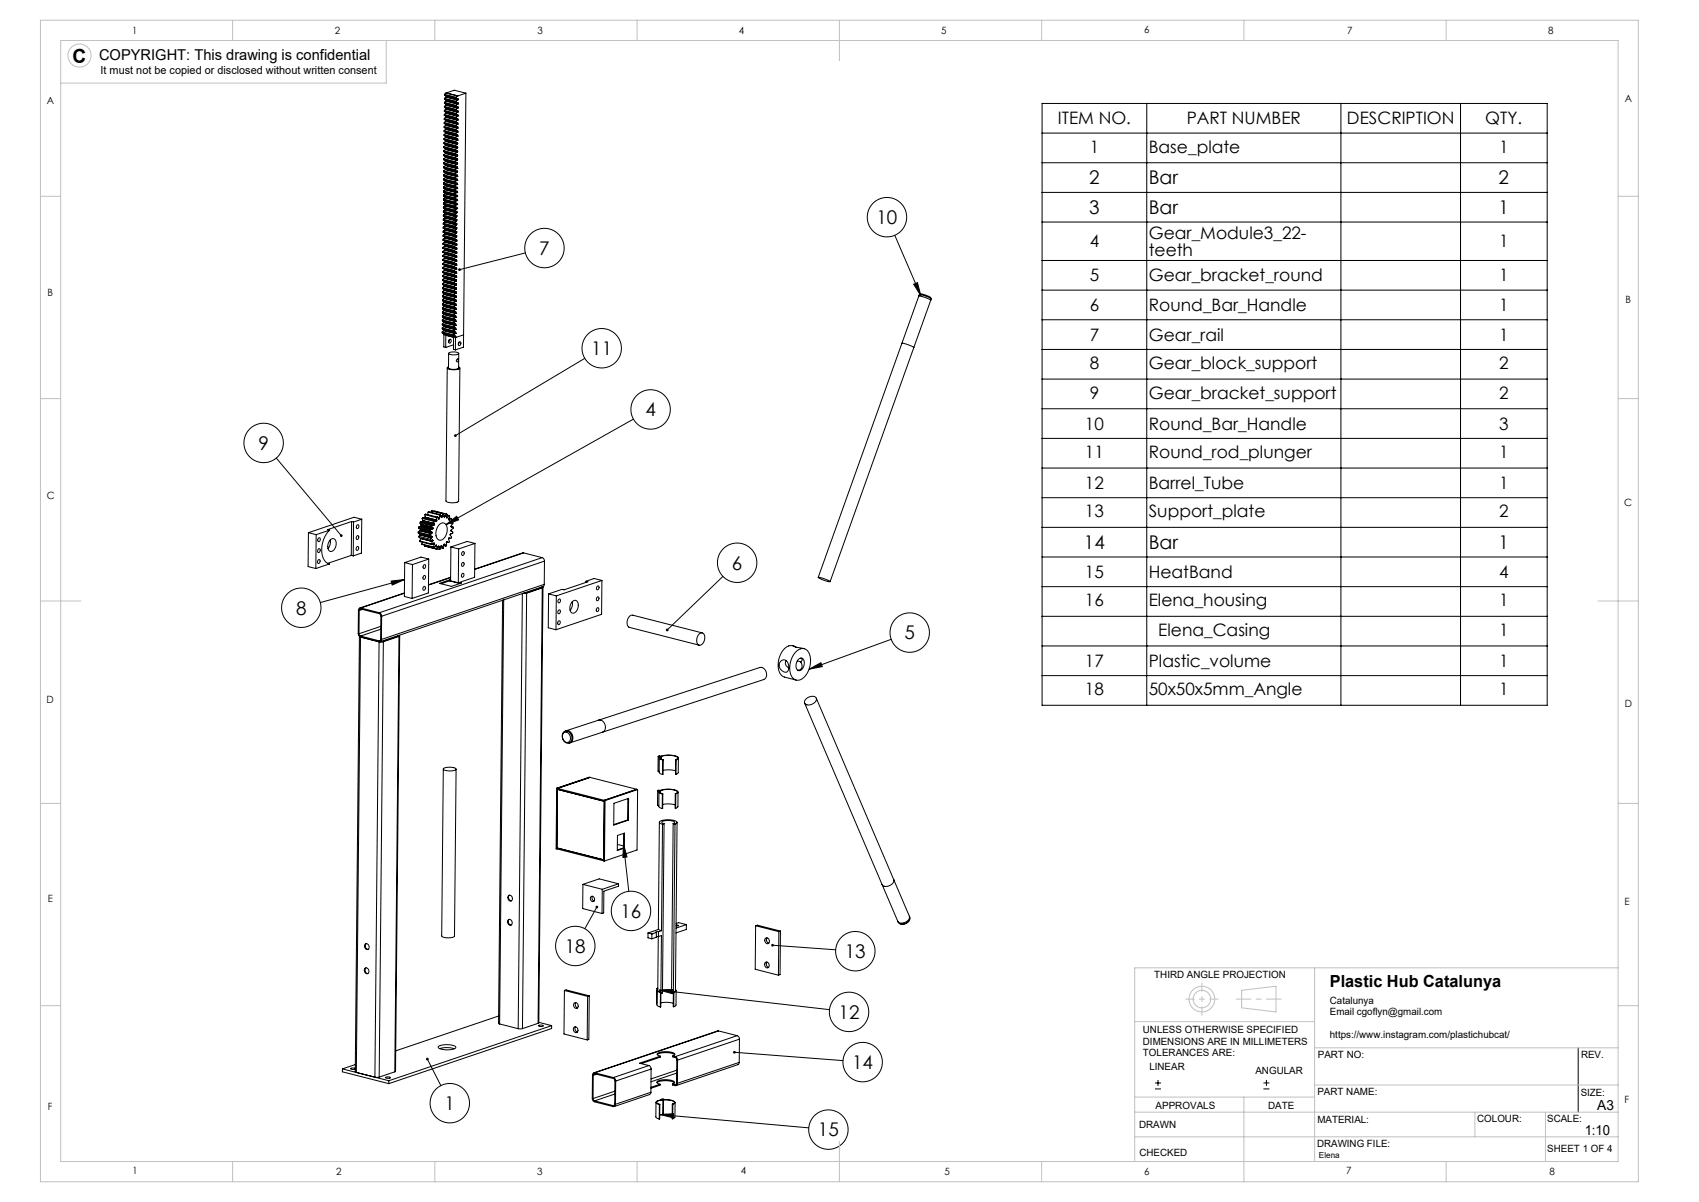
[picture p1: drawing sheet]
<svg xmlns="http://www.w3.org/2000/svg" width="420mm" height="297mm" viewBox="0 0 420 297" stroke-linecap="round" stroke-linejoin="round" font-family="sans-serif">
<g fill="none" stroke="#000" stroke-width=".25">
<path d="M109.7 39.5l3 .8M109.7 39.5l2.9 .7M109.7 39.2v.3M109.7 39.2l2.9 .8M109.7 38.5l3.1 .8M109.7 38.5h.2M109.7 38.2v.3M109.7 38.2l2.9 .8M109.7 37.5l3.1 .8M109.7 37.5h.2M109.8 37.2l-.1 .3M109.8 37.2l2.8 .8"/>
<path d="M109.8 36.5l3 .8M109.8 36.5h.1M109.8 36.2v.3M109.8 36.2l2.8 .8M109.8 35.5l3 .8M109.8 35.5h.1M109.8 35.2v.3M109.8 35.2l2.8 .8M109.8 34.5l3 .8M109.8 34.5l2.8 .7M109.8 34.3v.2M109.8 34.3l2.8 .7"/>
<path d="M109.8 33.5l3 .8M109.8 33.5l.1 .1M109.8 33.3v.2M109.8 33.3l2.9 .7M109.8 32.5l3 .8M109.8 32.5l.1 .1M109.8 32.3v.2M109.8 32.3l2.9 .7M109.8 31.5l3 .8M109.8 31.5l2.9 .7M109.8 31.3v.2M109.8 31.3l2.9 .7"/>
<path d="M109.8 30.5l3 .8M109.8 30.5l.2 .1M109.8 30.3v.2M109.8 30.3l2.9 .7M109.8 29.5l3 .8M109.8 29.5l.2 .1M109.8 29.3v.2M109.8 29.3l2.9 .7M109.8 28.5l2.9 .8M109.8 28.5l.2 .1M109.8 28.3v.2M109.8 28.3l2.9 .7"/>
<path d="M109.8 27.5l3.1 .8M109.8 27.5l.2 .1M109.8 27.3v.2M109.8 27.3l2.9 .7M109.9 26.5l3 .8M109.9 26.5l.1 .1M109.9 26.3v.2M109.9 26.3l2.8 .7M109.9 25.5l3 .8M109.9 25.5l2.8 .8M109.9 25.3v.2M109.9 25.3l2.8 .7"/>
<path d="M109.9 24.6l3 .7M109.9 24.6h.1M109.9 24.3v.3M109.9 24.3l2.8 .7M109.9 23.6l3 .7M109.9 23.6h.1M109.9 23.3v.3M109.9 23.3l2.9 .7M110 28.6l2.8 .7M110.1 39.9l-.4 .3M110.1 39.9l2.9 .7M110.1 39.9h.1"/>
<path d="M110.1 38.9l-.4 .3M110.1 38.9l2.9 .7M110.2 38.9h-.1M110.2 37.9l-.5 .3M110.2 37.9l2.8 .7M110.2 36.9l-.4 .3M110.2 36.9l2.8 .7M110.2 36.9h.1M110.2 35.9l-.4 .3M110.2 35.9l2.8 .7M110.2 35.9h.1M110.2 34.9l-.4 .3"/>
<path d="M110.2 34.9l2.9 .7M110.2 34.9h.1M110.2 33.9l-.4 .4M110.2 33.9l2.9 .7M110.2 33.9h.1M110.2 32.9l-.4 .4M110.2 32.9l2.9 .8M110.2 32.9h.1M110.2 31.9l-.4 .4M110.2 31.9l2.9 .8M110.2 31.9h.1M110.2 30.9l-.4 .4"/>
<path d="M110.2 30.9l2.9 .8M110.2 29.9l-.4 .4M110.2 29.9l2.9 .8M110.2 29.9h.1M110.2 28.9l-.4 .4M110.2 28.9l2.9 .8M110.2 28.9h.1M110.2 27.9l-.4 .4M110.2 27.9l2.9 .8M110.3 27.9h-.1M110.3 27l-.5 .3M110.3 27l2.8 .7"/>
<path d="M110.3 39.6l-.2 .3M110.3 27h.1M110.3 26l-.4 .3M110.3 26l2.8 .7M110.3 38.6l-.1 .3M110.3 26h.1M110.3 25l-.4 .3M110.3 25l2.9 .7M110.3 37.6l-.1 .3M110.3 24l-.4 .3M110.3 24l2.9 .7M110.3 36.6l-.1 .3"/>
<path d="M110.3 24h.1M110.3 23l-.4 .3M110.3 23l2.9 .7M110.3 35.7l-.1 .2M110.3 23h.1M110.3 23l2-.7 2.9 .7M110.3 34.7l-.1 .2M110.3 33.7l-.1 .2M110.3 32.7l-.1 .2M110.3 31.7l-.1 .2M110.3 30.7l-.1 .2M110.4 29.7l-.2 .2"/>
<path d="M110.4 28.7l-.2 .2M110.4 27.7l-.1 .2M110.4 26.7l-.1 .3M110.4 25.7l-.1 .3M110.4 24.7l-.1 .3M110.4 23.7l-.1 .3M112.6 40v.2M112.6 39v.2l.4 .1M112.6 38v.2l.4 .1M112.6 37v.2l.4 .1M112.6 36v.2l.4 .1M112.6 35.2l.5 .1"/>
<path d="M112.6 35v.2M112.7 34v.2l.5 .1-.1 .3M112.7 33v.2l.4 .1M112.7 32.2l.4 .1M112.7 32v.2M112.7 31v.3h.4M112.7 30v.3h.4M112.7 29.3h.4M112.7 29v.3M112.7 28v.3h.5l-.1 .4M112.7 27v.3h.4M112.7 26.3h.4"/>
<path d="M112.7 26v.3M112.7 25v.3h.4M112.8 24v.3h.4M113 39.6l-.4 .4M113 39.6h.1M113 38.6l-.4 .4M113 39.3v.3M113 39.3h.1M113 38.6h.1M113 37.6l-.4 .4M113 38.3v.3M113 38.3h.1"/>
<path d="M113 37.6h.1M113 36.6l-.4 .4M113 37.3v.3M113 37.3h.1M113 36.6h.1M113.1 35.6l-.5 .4M113.1 36.3l-.1 .3M113.1 36.3h-.1M113.1 35.6h.1M113.1 35.3v.3M113.1 35.3h.1M113.1 34.6l-.5 .4"/>
<path d="M113.1 34.6h.1M113.1 33.7l-.4 .3M113.1 33.7h.1M113.1 32.7l-.4 .3M113.1 33.3v.4M113.1 33.3h.1M113.1 32.7h.1M113.1 31.7l-.4 .3M113.1 32.3v.4M113.1 32.3h.1M113.1 31.7h.1M113.1 30.7l-.4 .3"/>
<path d="M113.1 31.3v.4M113.1 31.3h.1M113.1 30.7h.1M113.1 29.7l-.4 .3M113.1 30.3v.4M113.1 30.3h.1M113.1 29.7h.1M113.1 28.7l-.4 .3M113.1 29.3v.4M113.1 29.3h.1M113.1 28.7h.1M113.1 27.7l-.4 .3"/>
<path d="M113.1 27.7h.1M113.1 26.7l-.4 .3M113.1 27.3v.4M113.1 27.3h.1M113.1 26.7h.1M113.1 25.7l-.4 .3M113.1 26.3v.4M113.1 26.3h.1M113.2 25.7h.1M113.2 24.7l-.5 .3M113.2 25.3v.4M113.2 25.3h-.1"/>
<path d="M113.2 24.7h.1M113.2 23.7l-.4 .3M113.2 24.3v.4M113.2 24.3h.1M113.2 23.7h.1M115.2 23l-2 .7M115.2 23l-.6 62.8-2 .7M257.6 25.6h124.9v148.7h-124.9zM257.6 32.9h124.9M283.5 25.6v148.7M331.5 25.6v148.7M361 25.6v148.7"/>
<path d="M109.5 59.4l3.1 .8M109.5 59.4l2.9 .7M109.5 59.1v.3M109.5 59.1l2.9 .8M109.5 58.4l3.1 .8M109.5 58.4h.2M109.6 58.1l-.1 .3M109.6 58.1l2.8 .8M109.6 57.4l3 .8M109.6 57.4h.1M109.6 57.1v.3M109.6 57.1l2.8 .8"/>
<path d="M109.6 56.4l3 .8M109.6 56.4l2.8 .7M109.6 56.1v.3M109.6 56.1l2.8 .8M109.6 55.4l3 .8M109.6 55.4h.1M109.6 55.1v.3M109.6 55.1l2.8 .8M109.6 54.4l3 .8M109.6 54.4l.1 .1M109.6 54.2v.2M109.6 54.2l2.9 .7"/>
<path d="M109.6 53.4l3 .8M109.6 53.4l.1 .1M109.6 53.2v.2M109.6 53.2l2.9 .7M109.6 52.4l3 .8M109.6 52.4l.2 .1M109.6 52.2v.2M109.6 52.2l2.9 .7M109.6 51.4l3 .8M109.6 51.4l2.9 .8M109.6 51.2v.2M109.6 51.2l2.9 .7"/>
<path d="M109.6 50.4l3 .8M109.6 50.4l.2 .1M109.6 50.2v.2M109.6 50.2l2.9 .7M109.6 49.4l3 .8M109.6 49.4l.2 .1M109.6 49.2v.2M109.6 49.2l2.9 .7M109.6 48.4l2.9 .8M109.6 48.4l.2 .1M109.6 48.2v.2M109.6 48.2l2.9 .7"/>
<path d="M109.7 47.4l3 .8M109.7 47.4l.1 .1M109.7 47.2v.2M109.7 47.2l2.8 .7M109.7 46.4l3 .8M109.7 46.4l.1 .1M109.7 46.2v.2M109.7 46.2l2.8 .7M109.7 45.5l3 .7M109.7 45.5l2.8 .7M109.7 45.2v.3M109.7 45.2l2.8 .7"/>
<path d="M109.7 44.5l3 .7M109.7 44.5h.1M109.7 44.2v.3M109.7 44.2l2.9 .7M109.7 43.5l3 .7M109.7 43.5h.1M109.7 43.2v.3M109.7 43.2l2.9 .7M109.7 42.5l3 .8M109.7 42.5l2.9 .7M109.7 42.2v.3M109.7 42.2l2.9 .7"/>
<path d="M109.7 41.5l3 .8M109.7 41.5h.2M109.7 41.2v.3M109.7 41.2l2.9 .7M109.7 40.5l3 .8M109.7 40.5h.2M109.7 40.2v.3M109.7 40.2l2.9 .8M109.8 48.5l2.9 .7M109.9 59.8l-.4 .3M109.9 59.8l2.9 .7M110 58.8l-.5 .3"/>
<path d="M110 58.8l2.8 .7M110 58.8h.1M110 57.8l-.4 .3M110 57.8l2.8 .7M110 57.8h.1M110 56.8l-.4 .3M110 56.8l2.8 .7M110 55.8l-.4 .3M110 55.8l2.9 .7M110 55.8h.1M110 54.8l-.4 .3M110 54.8l2.9 .7"/>
<path d="M110 54.8h.1M110 53.8l-.4 .4M110 53.8l2.9 .8M110 53.8h.1M110 52.8l-.4 .4M110 52.8l2.9 .8M110 52.8h.1M110 51.8l-.4 .4M110 51.8l2.9 .8M110 51.8h.1M110 50.8l-.4 .4M110 50.8l2.9 .8"/>
<path d="M110 49.8l-.4 .4M110 49.8l2.9 .8M110 49.8h.1M110 48.8l-.4 .4M110 48.8l2.9 .8M110.1 48.8h-.1M110.1 47.9l-.5 .3M110.1 47.9l2.8 .7M110.1 47.8v.1M110.1 46.9l-.4 .3M110.1 46.9l2.8 .7M110.1 59.5l-.2 .3"/>
<path d="M110.1 46.9h.1M110.1 45.9l-.4 .3M110.1 45.9l2.9 .7M110.1 58.5l-.1 .3M110.1 45.9h.1M110.1 44.9l-.4 .3M110.1 44.9l2.9 .7M110.1 57.5l-.1 .3M110.1 44.9h.1M110.1 43.9l-.4 .3M110.1 43.9l2.9 .7M110.1 56.6l-.1 .2"/>
<path d="M110.1 42.9l-.4 .3M110.1 42.9l2.9 .7M110.1 55.6l-.1 .2M110.1 42.9h.1M110.1 41.9l-.4 .3M110.1 41.9l2.9 .7M110.1 54.6l-.1 .2M110.1 41.9h.1M110.1 40.9l-.4 .3M110.1 40.9l2.9 .7M110.1 53.6l-.1 .2M110.1 40.9h.1"/>
<path d="M110.1 52.6l-.1 .2M110.1 51.6l-.1 .2M110.2 50.6l-.2 .2M110.2 49.6l-.2 .2M110.2 48.6l-.1 .2M110.2 47.6l-.1 .2M110.2 46.6l-.1 .3M110.2 45.6l-.1 .3M110.2 44.6l-.1 .3M110.2 43.6l-.1 .3M110.2 42.6l-.1 .3M110.2 41.6l-.1 .3"/>
<path d="M110.3 40.6l-.2 .3M112.4 59.9v.2M112.4 58.9v.2l.4 .1M112.4 57.9v.2l.4 .1M112.4 57.1l.4 .1M112.4 56.9v.2M112.4 55.9v.2l.5 .1M112.5 54.9v.2l.4 .1M112.5 53.9v.2l.5 .1-.1 .4M112.5 52.9v.2l.4 .1M112.5 52.2h.4M112.5 51.9v.3"/>
<path d="M112.5 50.9v.3h.4M112.5 49.9v.3h.5l-.1 .4M112.5 49.2h.4M112.5 48.9v.3M112.5 47.9v.3h.4M112.5 46.9v.3l.5 .1-.1 .3M112.5 46.2h.4M112.5 45.9v.3M112.6 44.9v.3h.4M112.6 43.9v.3h.4M112.6 43.2l.4 .1M112.6 42.9v.3"/>
<path d="M112.6 41.9v.3l.4 .1M112.6 41v.2l.5 .1-.1 .3M112.6 40.2l.5 .1-.1 .3M112.8 59.5l-.4 .4M112.8 59.5h.1M112.8 58.5l-.4 .4M112.8 59.2v.3M112.8 59.2h.1M112.8 58.5h.1M112.8 57.5l-.4 .4M112.8 58.2v.3M112.8 58.2h.1"/>
<path d="M112.8 57.5h.1M112.8 56.5l-.4 .4M112.9 57.2l-.1 .3M112.9 57.2h-.1M112.9 56.5h.1M112.9 55.5l-.5 .4M112.9 56.2v.3M112.9 56.2h.1M112.9 55.5h.1M112.9 54.6l-.4 .3M112.9 55.2v.3M112.9 55.2h.1"/>
<path d="M112.9 54.6h.1M112.9 53.6l-.4 .3M112.9 53.6h.1M112.9 53.2v.4M112.9 53.2h.1M112.9 52.6l-.4 .3M112.9 52.6h.1M112.9 51.6l-.4 .3M112.9 52.2v.4M112.9 52.2h.1M112.9 51.6h.1M112.9 50.6l-.4 .3"/>
<path d="M112.9 51.2v.4M112.9 51.2h.1M112.9 50.6h.1M112.9 49.6l-.4 .3M112.9 49.6h.1M112.9 48.6l-.4 .3M112.9 49.2v.4M112.9 49.2h.1M112.9 48.6h.1M112.9 48.2v.4M112.9 48.2h.1M112.9 47.6l-.4 .3"/>
<path d="M112.9 47.6h.1M112.9 46.6l-.4 .3M113 46.6h.1M113 45.6l-.5 .3M113 46.2v.4M113 46.2h-.1M113 45.6h.1M113 44.6l-.4 .3M113 45.2v.4M113 45.2h.1M113 44.6h.1M113 43.6l-.4 .3"/>
<path d="M113 44.2v.4M113 44.2h.1M113 43.6h.1M113 42.6l-.4 .3M113 43.2v.4M113 43.2v.1M113 42.6h.1M113 41.6l-.4 .3M113 42.3v.3M113 42.3h.1M113 41.6h.1M113 40.6l-.4 .4"/>
<path d="M113 40.6h.1M221.2 58.1l6.4 15M257.6 40.2h124.9M257.6 47.5h124.9M257.6 54.9h124.9M109.3 79.3l3.1 .8M109.3 79.3l2.9 .7M109.3 79v.3M109.3 79l2.9 .8M109.4 78.3l3 .8M109.4 78.3h.1M109.4 78v.3"/>
<path d="M109.4 78l2.8 .8M109.4 77.3l3 .8M109.4 77.3h.1M109.4 77v.3M109.4 77l2.8 .8M109.4 76.3l3 .8M109.4 76.3l2.8 .7M109.4 76v.3M109.4 76l2.8 .8M109.4 75.3l3 .8M109.4 75.3l.1 .1M109.4 75.1v.2"/>
<path d="M109.4 75.1l2.9 .7M109.4 74.3l3 .8M109.4 74.3l.1 .1M109.4 74.1v.2M109.4 74.1l2.9 .7M109.4 73.3l3 .8M109.4 73.3l.2 .1M109.4 73.1v.2M109.4 73.1l2.9 .7M109.4 72.3l3 .8M109.4 72.3l.2 .1M109.4 72.1v.2"/>
<path d="M109.4 72.1l2.9 .7M109.4 71.3l3 .8M109.4 71.3l.2 .1M109.4 71.1v.2M109.4 71.1l2.9 .7M109.4 70.3l3 .8M109.4 70.3l.2 .1M109.4 70.1v.2M109.4 70.1l2.9 .7M109.4 69.3l3.1 .8M109.4 69.3l.2 .1M109.4 69.1v.2"/>
<path d="M109.4 69.1l2.9 .7M109.5 68.3l3 .8M109.5 68.3l2.8 .8M109.5 68.1v.2M109.5 68.1l2.8 .7M109.5 67.3l3 .8M109.5 67.3l.1 .1M109.5 67.1v.2M109.5 67.1l2.8 .7M109.5 66.3l3 .8M109.5 66.3l.1 .1M109.5 66.1v.2"/>
<path d="M109.5 66.1l2.8 .7M109.5 65.4l3 .7M109.5 65.4l2.8 .7M109.5 65.1v.3M109.5 65.1l2.9 .7M109.5 64.4l3 .7M109.5 64.4h.1M109.5 64.1v.3M109.5 64.1l2.9 .7M109.5 63.4l3 .7M109.5 63.4h.1M109.5 63.1v.3"/>
<path d="M109.5 63.1l2.9 .7M109.5 62.4l3 .8M109.5 62.4l2.9 .7M109.5 62.1v.3M109.5 62.1l2.9 .7M109.5 61.4l3 .8M109.5 61.4h.2M109.5 61.1v.3M109.5 61.1l2.9 .8M109.5 60.4l3 .8M109.5 60.4h.2M109.5 60.1v.3"/>
<path d="M109.5 60.1l2.9 .8M109.8 79.7l-.5 .3M109.8 79.7l2.8 .7M109.8 79.7h.1M109.8 78.7l-.5 .3M109.8 78.7l2.8 .7M109.8 78.7h.1M109.8 77.7l-.4 .3M109.8 77.7l2.8 .7M109.8 77.7h.1M109.8 76.7l-.4 .3M109.8 76.7l2.9 .7"/>
<path d="M109.8 75.7l-.4 .3M109.8 75.7l2.9 .7M109.8 75.7h.1M109.8 74.7l-.4 .4M109.8 74.7l2.9 .7M109.8 74.7h.1M109.8 73.7l-.4 .4M109.8 73.7l2.9 .8M109.8 73.7h.1M109.8 72.7l-.4 .4M109.8 72.7l2.9 .8M109.8 72.7h.1"/>
<path d="M109.8 71.7l-.4 .4M109.8 71.7l2.9 .8M109.8 71.7h.1M109.8 70.7l-.4 .4M109.8 70.7l2.9 .8M109.8 70.7h.1M109.8 69.7l-.4 .4M109.8 69.7l2.9 .8M109.9 68.7l-.5 .4M109.9 68.7l2.8 .8M109.9 68.7h.1M109.9 67.8l-.4 .3"/>
<path d="M109.9 67.8l2.8 .7M109.9 67.8h.1M109.9 66.8l-.4 .3M109.9 66.8l2.9 .7M109.9 79.4l-.1 .3M109.9 66.8h.1M109.9 65.8l-.4 .3M109.9 65.8l2.9 .7M109.9 78.4l-.1 .3M109.9 65.8h.1M109.9 64.8l-.4 .3M109.9 64.8l2.9 .7"/>
<path d="M109.9 77.4l-.1 .3M109.9 64.8h.1M109.9 63.8l-.4 .3M109.9 63.8l2.9 .7M109.9 76.5l-.1 .2M109.9 62.8l-.4 .3M109.9 62.8l2.9 .7M109.9 75.5l-.1 .2M109.9 62.8h.1M109.9 61.8l-.4 .3M109.9 61.8l2.9 .7M109.9 74.5l-.1 .2"/>
<path d="M109.9 61.8h.1M109.9 60.8l-.4 .3M109.9 60.8l2.9 .7M109.9 73.5l-.1 .2M109.9 60.8h.1M109.9 72.5l-.1 .2M110 71.5l-.2 .2M110 70.5l-.2 .2M110 69.5l-.2 .2M110 68.5l-.1 .2M110 67.5l-.1 .3M110 66.5l-.1 .3"/>
<path d="M110 65.5l-.1 .3M110 64.5l-.1 .3M110 63.5l-.1 .3M110 62.5l-.1 .3M110.1 61.5l-.2 .3M110.1 60.5l-.2 .3M112.2 79.8v.2M112.2 78.8v.2l.5 .1-.1 .3M112.2 77.8v.2l.4 .1M112.2 77l.5 .1M112.2 76.8v.2M112.3 75.8v.2l.4 .1"/>
<path d="M112.3 74.8v.2l.4 .1M112.3 73.8v.2l.4 .1M112.3 72.8v.3h.5l-.1 .4M112.3 71.8v.3h.4M112.3 70.8v.3h.4M112.3 69.8v.3h.4M112.3 69.1h.5l-.1 .4M112.3 68.8v.3M112.3 67.8v.3h.4M112.3 66.8v.3l.5 .1v.3M112.3 66.1h.5M112.4 65.8l-.1 .3"/>
<path d="M112.4 64.8v.3h.4M112.4 63.8v.3h.4M112.4 63.1l.4 .1M112.4 62.8v.3M112.4 61.9v.2l.4 .1M112.4 60.9v.2l.4 .1M112.4 60.1l.5 .1-.1 .3M112.6 79.4l-.4 .4M112.6 79.4h.1M112.6 78.4l-.4 .4M112.6 78.4h.1M112.6 77.4l-.4 .4"/>
<path d="M112.7 78.1l-.1 .3M112.7 78.1h-.1M112.7 77.4h.1M112.7 76.4l-.5 .4M112.7 77.1v.3M112.7 77.1h.1M112.7 76.4h.1M112.7 75.5l-.4 .3M112.7 76.1v.3M112.7 76.1h.1M112.7 75.4v.1M112.7 74.5l-.4 .3"/>
<path d="M112.7 75.1v.3M112.7 75.1h.1M112.7 74.5h.1M112.7 74.1v.4M112.7 74.1h.1M112.7 73.5l-.4 .3M112.7 73.5h.1M112.7 72.5l-.4 .3M112.7 72.5h.1M112.7 71.5l-.4 .3M112.7 72.1v.4M112.7 72.1h.1"/>
<path d="M112.7 71.5h.1M112.7 70.5l-.4 .3M112.7 71.1v.4M112.7 71.1h.1M112.7 70.5h.1M112.7 69.5l-.4 .3M112.7 70.1v.4M112.7 70.1h.1M112.7 69.5h.1M112.7 68.5l-.4 .3M112.7 68.5h.1M112.7 67.5l-.4 .3"/>
<path d="M112.7 68.1v.4M112.7 68.1h.1M112.8 67.5h.1M112.8 66.5l-.5 .3M112.8 66.5h.1M112.8 65.5l-.4 .3M112.8 66.1v.4M112.8 66.1h.1M112.8 65.5h.1M112.8 64.5l-.4 .3M112.8 65.1v.4M112.8 65.1h.1"/>
<path d="M112.8 64.5h.1M112.8 63.5l-.4 .3M112.8 64.1v.4M112.8 64.1h.1M112.8 63.5h.1M112.8 62.5l-.4 .3M112.8 63.1v.4M112.8 63.1v.1M112.8 62.5h.1M112.8 61.5l-.4 .4M112.8 62.2v.3M112.8 62.2h.1"/>
<path d="M112.8 61.5h.1M112.8 61.2v.3M112.8 61.2h.1M112.8 60.5l-.4 .4M112.8 60.5h.1M129.9 62.5l-16.3 4.1M225.9 70.2l.9-.4 .8 3.3zM227.1 73.1a.61 .61 0 0 1 1.1-.2l2 .9M227.1 73.1l1.6 .4 1.4 .7M227.1 73.1l-4.1 11.7M227.3 72.8l.5-.2 1.2 .4 1 .4 .2 .4M230.2 73.8l-4.3 12.1"/>
<path d="M257.6 64.4h124.9M257.6 71.7h124.9M257.6 79h124.9M109.3 82.3l3 .8M109.3 82.3l2.9 .7M109.3 82v.3M109.3 82l2.9 .7M109.3 81.3l3 .8M109.3 81.3h.2M109.3 81v.3M109.3 81l2.9 .8M109.3 80.3l3.1 .8"/>
<path d="M109.3 80.3h.2M109.3 80v.3M109.3 80l2.9 .8M109.7 82.7l2.9 .7M109.7 82.7v3l.5 .2M109.7 81.7l-.4 .3M109.7 81.7l2.9 .7M109.7 81.7h.1M109.7 80.7l-.4 .3M109.7 80.7l2.9 .7M109.8 80.7h-.1M109.9 82.4l-.2 .3"/>
<path d="M109.9 81.4l-.2 .3M109.9 80.4l-.1 .3M110.2 85.9v-3l1.9 .4v3l.5 .2M110.6 90.9l-.4 32.9a2.9 2.9 0 0 0 3.2 0l.3-32.9M110.9 90.6l-.3 .2a.54 .54 0 0 0 .8 .5h1.3a.65 .65 0 0 0 .9-.5l-.2-.2M110.9 87.3v3.6a2.32 2.32 0 0 0 2.5 0v-3.6M110.9 87.2a2.28 2.28 0 0 1 2.5 .2 2.39 2.39 0 0 1-2.5-.1zM111.1 84l-.2 .5M111.1 83.9a.4 .4 0 0 1 .4 .5 .4 .4 0 0 1-.6 .2zM112.1 85.2l-1.9 .7M112.2 83l.4 .1M112.2 82.7v.3"/>
<path d="M112.2 81.8v.2l.4 .1M112.2 80.8v.2l.4 .1M112.2 80l.5 .1-.1 .3M112.6 83.4v3.1M112.6 82.4l-.4 .3M112.6 83.1v.3M112.6 83.1h.1M112.6 82.4h.1M112.6 81.4l-.4 .4M112.6 82.1v.3M112.6 82.1h.1M112.6 81.4h.1"/>
<path d="M112.6 80.4l-.4 .4M112.6 81.1v.3M112.6 81.1h.1M112.6 80.4h.1M112.9 88.8l.3-.1 .1 .2a.3 .3 0 0 1 0 .4 .3 .3 0 0 1-.5 0zM113.4 84.6l-.1 .5M113.5 84.6a.43 .43 0 0 1 .5 .3 .43 .43 0 0 1-.4 .5 .44 .44 0 0 1-.4-.4 .44 .44 0 0 1 .3-.4zM114.6 82.7l-2 .7M144.6 88.5l-32 19.1M223 84.8l1.4 .3 1.5 .8M223 84.8l-20.7 57.9M225.9 85.9l-20.7 57.8"/>
<path d="M257.6 86.3h124.9M257.6 93.7h124.9M68.3 113.2l16.1 19.1M156.6 103.6l-46.4 26M257.6 101h124.9M257.6 108.3h124.9M257.6 115.6h124.9M76.2 131.6l2 .5M76.2 131.6v8.4l1.9 .5M78.2 132.1l-.1 8.4M78.7 138.4a.43 .43 0 0 1 .5 .3 .43 .43 0 0 1-.4 .5 .44 .44 0 0 1-.4-.3 .44 .44 0 0 1 .3-.5zM78.7 135.7a.43 .43 0 0 1 .5 .3 .43 .43 0 0 1-.3 .5 .44 .44 0 0 1-.4-.3 .44 .44 0 0 1 .2-.5z"/>
<path d="M78.7 133a.45 .45 0 0 1 .5 .4 .45 .45 0 0 1-.5 .4 .58 .58 0 0 1 0-.8zM81.4 139.3h.1M81.4 139.3l-3.3 1.2M81.5 131a6.4 6.4 0 0 0-1.1 7.7l1 .6M81.5 131l-3.3 1.1M81.6 133.4v.1a2.44 2.44 0 0 1-.5 2M81.7 133.4a.87 .87 0 0 1 1.1-.2 .87 .87 0 0 1 .3 1.1 1.55 1.55 0 0 1-1.6 1.9 2.02 2.02 0 0 1 .2-2.8zM86.8 137.2l-5.8 2M86.8 137.2l.5 .2M86.9 128.9l.5 .1M86.9 128.9l-5.9 2 .5 .1M86.9 128.9l-.1 8.3"/>
<path d="M87.4 129l-.1 8.4M88.2 135.2a.43 .43 0 0 1 .6 .3 .43 .43 0 0 1-.4 .5 .44 .44 0 0 1-.4-.4 .44 .44 0 0 1 .2-.4zM88.2 132.5a.43 .43 0 0 1 .6 .3 .43 .43 0 0 1-.4 .5 .44 .44 0 0 1-.4-.4 .44 .44 0 0 1 .2-.4zM88.3 129.7a.45 .45 0 0 1 .5 .5 .45 .45 0 0 1-.5 .4 .58 .58 0 0 1 0-.9zM89.4 128.3l-1.9-.5-11.3 3.8M89.4 128.3l-2 .7M89.4 128.3l-.1 8.4-2 .7M100 139l2 .5M100 139v8.4l1.9 .5M102 139.5l-.1 8.4M103.4 131.7l3.4 .9M103.4 131.7l2.9 .7"/>
<path d="M103.4 131.5v.2M103.4 131.5l2.9 .7M103.5 130.5l.3 .2 2.9 .7M103.5 130.5l2.9 .7M103.5 132.5l2.9 .7M103.5 132.5l.1 .4 2.9 .7M103.5 130.2v.3M103.5 130.2l2.9 .7M103.8 133.7l.1 .1 2.8 .8M103.8 133.7l2.8 .7M103.8 131.1l-.4 .4M103.8 131.1l2.9 .8"/>
<path d="M103.8 131.1h.1M103.8 129.2l.3 .4M103.8 129.2l2.9 .8M103.8 132.2l-.3 .3M103.8 132.2l2.9 .7M103.9 130.7l.1 .2M103.9 129l-.1 .2M103.9 129l3.2 .7M103.9 129l2.9 .7M103.9 131.9h.1M103.9 131.9l-.1 .3M104 130.9l-.2 .2"/>
<path d="M104 130.9l2.8 .7M104 130.9h.1M104 130l-.5 .2M104 130l2.9 .8M104.1 133.1l-.3 .6M104.1 133.1l2.8 .7M104.1 133.1h.1M104.1 129.6l.1 .3M104.1 129.6l2.9 .8M104.1 133v.1M104.1 129.9l-.1 .1M104.1 129.9l2.9 .7"/>
<path d="M104.2 129.9h-.1M104.2 129.9l2.8 .7M104.3 134.4l3 .9M104.3 134.4l2.9 .8M104.4 128.1l.1 .5M104.4 128.1l2.8 .7M104.4 134l-.1 .4M104.5 127.9l2.9 .7-.2 .2M104.5 127.9l-.1 .2M104.5 127.9h.1M104.5 128.9l-.1 .1M104.5 128.9l2.9 .7"/>
<path d="M104.5 128.6l2.9 .8M104.5 128.6h.1M104.5 128.6v.3M104.5 128.9h.1M104.8 139.6a.45 .45 0 0 1 .5 .4 .45 .45 0 0 1-.5 .5 .58 .58 0 0 1 0-.9zM105 134.9l.1 .1M105 134.9l3 .8M105 134.7v.2M105 127.2l.1 .6M105 127.2l.2-.2 3.4 .9M105 127.2l2.9 .7M105.1 127.8l2.9 .7"/>
<path d="M105.1 127.8h.1M105.1 127.8v.2M105.8 126.5v.7M105.8 126.5l.2-.1 2.9 .8M105.8 126.5l2.9 .8M106 138.1l-.1 8.4-4 1.4M106 138.1l-4 1.4M106 138.1l-1.9-.4-4.1 1.3M106.3 132.4l.4 .1M106.3 132.2v.2M106.4 131.2l.3 .2M106.4 133.2l.1 .4"/>
<path d="M106.4 130.9v.3M106.6 134.4l.1 .2M106.7 126.2l-.2 .4M106.7 126.2l3 .7M106.7 126.2l2.8 .8M106.7 131.9l-.4 .3M106.7 132.5l.1 .1M106.7 132.5h.1M106.7 131.9h.1M106.7 130l.3 .4M106.7 132.9l-.3 .3M106.7 132.9h.1"/>
<path d="M106.7 131.4l.1 .2M106.7 131.4h.1M106.8 129.7l-.1 .3M106.8 129.7h.4M106.8 133.5h.2M106.8 132.6h.1M106.8 132.6l-.1 .3M106.8 133.5l-.3 .1M106.8 131.6l-.1 .3M106.8 131.6h.1M106.8 130.8l-.4 .1M106.8 130.8h.1"/>
<path d="M106.9 133.8l-.3 .6M106.9 133.8h.1M107 130.4h.1M107 130.4v.2M107 134.4l.3 .1M107 133.5h.1M107 133.5l-.1 .3M107 130.6l-.1 .2M107 130.6h.1M107.2 135.2l.1 .1M107.2 129.7h.1M107.2 134.2h.2"/>
<path d="M107.2 134.2h.1M107.2 128.8l.2 .6M107.3 134.5l-.1 .7M107.3 134.2l-.6 .4M107.4 134.2h.1M107.3 134.5h.1M107.4 134.2l-.1 .3M107.4 129.4h.1M107.4 129.4v.2M107.4 129.6l-.2 .1M107.4 126.3l2.9 .7M107.4 128.6l.3 .2"/>
<path d="M107.6 128.7l.3 .1M107.6 134.9l.3 .1M107.7 134.8l-.4 .5M107.7 134.8h.1M107.7 128.8h.1M107.8 134.7h.1M107.8 134.7l-.1 .1M107.9 134.7h.1M107.9 134.7v.3M107.9 135l-.1 .6 .2 .1M107.9 135h.1M107.9 127.9l.1 .6"/>
<path d="M107.9 127.9l.2-.1 .3 .3M107.9 128.8h-.2M108 128.5h.1M108 128.5l-.1 .3M108 135.6l.6 .1M108.3 135.1l-.3 .6M108.3 135.1h.1M108.3 135.1h.3M108.4 128.1h.1M108.4 128.1l.1 .1M108.4 128.2h.1M108.4 134.9l-.1 .2"/>
<path d="M108.5 134.9h.1M108.5 134.9l.1 .2M108.5 128.2h.1M108.6 135.1v.6M108.6 135.1h.1M108.6 129.6a1.11 1.11 0 0 1 1.4-.3 1.11 1.11 0 0 1 .6 1.3 2.51 2.51 0 0 1-1.9 2.9 2.13 2.13 0 0 1-.6-3.2zM108.6 127.9h.1M108.6 127.9l-.1 .3M108.7 127.3l-.1 .6M108.9 127.2l-.2 .1M108.9 127.2l.2 .5M108.9 135.4l.5 .1"/>
<path d="M109 135.1l-.2 .6h-.2M109 135.1h.1M109 134.9l.3 .1M109 127.5l.3 .1M109.1 127.7h.1M109.1 127.7l.1 .1M109.2 127.8h.1M109.3 135l-.2-.2-.1 .3M109.3 135h.1M109.3 135l.1 .5M109.3 127.6l-.1 .2M109.3 127.6h.1"/>
<path d="M109.5 127l-.2 .6M109.7 134.8l-.1 .6-.2 .1M109.7 134.8l.5 .1M109.7 126.9l-.2 .1M109.7 126.9l.1 .6M109.8 127.6v.1M109.8 134.5l.2 .1M109.8 127.5v.1M109.8 127.5l.2 .1M109.8 134.5h.2M109.8 134.5l-.1 .3M109.8 127.7l.1 .1"/>
<path d="M109.8 127.7h.1M110 134.5v.1M110 134.6l.2 .3M110 127.6l-.1 .2M110 127.6h.1M110.2 129.6l2.7-2 .5 .9zM110.3 127l-.3 .6M110.3 127h.2l-.1 .9h.2M110.4 133.9l.5 .2M110.4 127.8h.3M110.4 133.8l.2 .1M110.5 127.3l.5 .1"/>
<path d="M110.6 133.8l-.3 .2 .1 .8-.2 .1M110.6 133.8v.1M110.6 133.9l.3 .1M110.7 127.8l-.1 .1M110.9 133.3h.1M110.9 133.3l.2 .6-.1 .2M110.9 128.4h.2M111 128.2v.2h.1M111 128.2h.1M111 132.9l.2 .1M111 127.4l-.3 .4M111 127.4l.2 .1-.2 .7"/>
<path d="M111 132.9h.1M111 128l.6 .1M111.1 132.9l-.2 .4M111.1 132.9h.1M111.2 128.4h-.1M111.3 132.1v.2M111.3 132.1h.1M111.3 129.1h.1M111.3 129.2h.2M111.3 132.3h.1M111.3 128.9l.6 .2M111.3 132.3l.3 .6h-.5"/>
<path d="M111.4 128.9l-.1 .2M111.4 128.9h.1M111.5 131.9l-.2 .2M111.5 131.9h.1M111.5 135.1l1.9 .5M111.5 135.1l-.1 8.4 1.9 .5M111.5 129.2h.1M111.5 130.1l.1 .1M111.5 130.1l.4 .1M111.5 130.2h.1M111.5 131.2l.1 .1M111.6 128.1l-.4 .3"/>
<path d="M111.6 128.1l.1 .2-.3 .6M111.6 131.3h.1M111.6 129.8l-.1 .3M111.6 129.8h.1M111.6 130.8v.5M111.6 130.8h.1M111.6 130.2l.5 .2-.5 .4M111.7 131.3l.2 .2v.3l-.4 .1M111.9 129.1l-.4 .1M111.9 129.1l.1 .2-.4 .5M113.4 135.6l-.1 8.4M114.3 139.1a.43 .43 0 0 1 .5 .3 .43 .43 0 0 1-.4 .5 .44 .44 0 0 1-.4-.3 .44 .44 0 0 1 .3-.5z"/>
<path d="M114.3 136.4a.43 .43 0 0 1 .5 .3 .43 .43 0 0 1-.3 .5 .44 .44 0 0 1-.4-.3 .44 .44 0 0 1 .2-.5zM117.4 134.3l-.1 8.3-4 1.4M117.4 134.3l-4 1.3M117.4 134.3l-1.9-.5-4 1.3M129.4 136.6l-12.1 4M129.4 136.6l-12.1 4.1M129.4 136.6l4.6 1.2M134 137.8l.4 .3 .2 .5M134 137.8l-40.2 13.6M134.6 138.6l-40.3 13.7M134.6 138.6l-.1 5.8M257.6 123h124.9"/>
<path d="M257.6 130.3h124.9M257.6 137.6h124.9M88.7 156.6l.4 .6M88.8 150.9l.1-.4h.3l4.6 1.1 .2 .3 .1 6.1-.1 .3h-.3M88.8 150.9l-.1 5.7M88.9 157.3l.2 .1-1 107.6-.3-.2zM89.1 157.4l4.6 1.2M89.1 157.2l4.6 1.1M89.2 150.2a.5 .5 0 0 0-.6 .6v5.9l.2 .5 .3 .2M89.2 150.2l4.6 1.2M89.6 150.6l-.8 .3M93.7 158.6l-1 107.6 1-.1"/>
<path d="M93.8 151.4l.4 .3 .1 .6M94 158.2l-.3 .1M94.1 155.5l-5 1.7M94.1 154.8l-5.4 1.8M94.3 158a.5 .5 0 0 1-.6 .6M94.3 152.3v5.7M94.8 158.6h-1.1M94.8 158.6l-1.1 107.5M96.7 143.6l3.3-.4-3 1.4zM98.4 157.1v.1M98.5 157l-.1 .2-3.8 1.3h-.6M98.6 157.2l-3.8 1.4"/>
<path d="M98.6 157.2l-1 107.6M98.7 157l.1 .1-.2 .1M98.8 157.1l-1 107.6-.2 .1M100 146.6l-10.8 3.6M100 146.5l-11.1 3.7M100 143.2l-20.8 5.7M104.7 145a.43 .43 0 0 1 .6 .3 .43 .43 0 0 1-.4 .5 .44 .44 0 0 1-.4-.3 .44 .44 0 0 1 .2-.5zM104.8 142.3a.45 .45 0 0 1 .4 .4 .45 .45 0 0 1-.4 .5 .58 .58 0 0 1 0-.9zM111.1 143.5l-2.1 .7M111.1 143.5l2.6 .7M111.1 143.3l-2.5 .8 3 .8 2.5-.9-.5-.1M111.1 143.3l.3 .1"/>
<path d="M111.1 143.3v.2M111.4 142.7l-5.5 1.9M111.4 142.6l-5.5 1.9M114.3 141.7a.45 .45 0 0 1 .5 .5 .45 .45 0 0 1-.5 .4 .58 .58 0 0 1 0-.9zM124.2 148.3l-1 104.5 .3 .2M124.5 148.2l-1 104.8M129.1 146.7l-1 107.5M130.2 146.6h-.9M130.2 146.6l-1 107.6M133.8 145.1v.1M133.9 145.1v.1l-3.9 1.3-.6 .1M134.1 145.3l-3.9 1.3"/>
<path d="M134.1 145.3l-1.1 107.6M134.1 145l.1 .2-.1 .1M134.2 145.1l-1 107.6-.2 .2M134.5 144.4l-.3 .5-40.2 13.7M134.5 144.4l-40.2 13.6M135.6 146.7l1.9 .5M135.6 146.7l-.1 8.4 1.9 .5M137.5 147.2l-.1 8.4M138 150.8a.43 .43 0 0 1 .6 .3 .43 .43 0 0 1-.4 .5 .44 .44 0 0 1-.4-.3 .44 .44 0 0 1 .2-.5zM138.1 153.5a.45 .45 0 0 1 .5 .4 .45 .45 0 0 1-.5 .5 .58 .58 0 0 1 0-.9zM138.1 148.1a.43 .43 0 0 1 .5 .3 .43 .43 0 0 1-.3 .6 .44 .44 0 0 1-.4-.4 .44 .44 0 0 1 .2-.5zM141.5 148.7a2.44 2.44 0 0 1-.6 2.1"/>
<path d="M141.5 148.6a.87 .87 0 0 1 1.1-.1 .87 .87 0 0 1 .4 1.1 1.55 1.55 0 0 1-1.7 1.8 2.02 2.02 0 0 1 .2-2.8zM144.9 143.6l.4 .1-5.9 2-.4-.1-3.4 1.1M144.9 143.6v.3M147.6 147.6a.43 .43 0 0 1 .6 .3 .43 .43 0 0 1-.4 .5 .44 .44 0 0 1-.4-.3 .44 .44 0 0 1 .2-.5zM147.6 150.2a.45 .45 0 0 1 .5 .5 .45 .45 0 0 1-.5 .4 .58 .58 0 0 1 0-.9zM147.6 144.9a.43 .43 0 0 1 .6 .3 .43 .43 0 0 1-.4 .5 .44 .44 0 0 1-.4-.3 .44 .44 0 0 1 .2-.5zM148.8 143.4l-1.9-.5-2 .7M148.8 143.4l-11.3 3.8M148.8 143.4l-.1 8.4-11.3 3.8M172.8 156.7a.84 .84 0 0 1 1.1-.2 .84 .84 0 0 1 .3 1 1.57 1.57 0 0 1-1.4 1.9 1.82 1.82 0 0 1 0-2.7zM173.6 156.4l-17.2-4.4a1.75 1.75 0 0 0-1.3 1.3 1.75 1.75 0 0 0 .5 1.7l17.2 4.4M178.7 142.4l-13.8 13.3"/>
<path d="M196.3 159.7l.4 .2M196.7 159.9l-.5-.3a2.86 2.86 0 0 0-3.3 2.3 4.4 4.4 0 0 0 .7 5.3l3.2 .8M196.7 159.9l2.1 .4M202.3 142.6l1.6 .5 1.3 .6-1.5-.3zM220.3 158l-20.3 7.4M257.6 145h124.9M257.6 152.3h124.9M257.6 159.6h124.9M148 177.9l39.8-13a1.64 1.64 0 0 1 1.6 1.2 1.64 1.64 0 0 1-.6 1.8l-39.8 13M148 177.9a1.64 1.64 0 0 1 1.6 1.2 1.64 1.64 0 0 1-.6 1.8M148 177.9l-8.3 2.7M192.9 163.5a1.15 1.15 0 0 1 1.4-.4 1.15 1.15 0 0 1 .6 1.3 1.18 1.18 0 0 1-.8 1.7 1.72 1.72 0 0 1-1.2-2.6z"/>
<path d="M194.3 163.2a1.22 1.22 0 0 0 .7 1.8M195 164.9l-.1 .1M196.8 161a1.93 1.93 0 0 1 2.2-.7 1.93 1.93 0 0 1 1.3 1.9 5.4 5.4 0 0 1-2.6 5.8 2.03 2.03 0 0 1-2.4-2.2 6 6 0 0 1 1.5-4.8zM197.1 163.3l.9 .3M197.3 163a.85 .85 0 0 1 1.1-.3 .85 .85 0 0 1 .4 1.1 1.63 1.63 0 0 1-1.4 1.9 1.83 1.83 0 0 1-.1-2.7zM198 163.6a1.13 1.13 0 0 1 .3 1.3 1.13 1.13 0 0 1-1.1 .7M198.1 162.6l.2 .5-.3 .5M198.9 173.7l19.2 44.9M199.3 172.7a1.67 1.67 0 0 1 2.5-.1 1.78 1.78 0 0 1-2.9 1.1v-.5zM200 165.4l2.9-1.6 .4 .9zM201.8 172.5l23.1 54.2a1.75 1.75 0 0 1-1 1.5 1.75 1.75 0 0 1-1.9-.3l-3.9-9.3M257.6 166.9h124.9"/>
<path d="M109.6 190l-.4 41.3a2.92 2.92 0 0 0 3.2 0l.3-41.3M109.6 189.9a3.2 3.2 0 0 1 3.1 .1 2.83 2.83 0 0 1-3.1 0zM137.6 194.8l8.1-2.8 11.9 3.1M137.6 194.8l-.1 14.9 11.7 3M137.6 194.8h.2M137.8 195l11.6 3M137.8 194.8l-.1 14.9M137.8 194.8l11.6 3M139.3 180.9a1.37 1.37 0 0 1 1.5 0 1.37 1.37 0 0 1 .6 1.5 1.1 1.1 0 0 1-.9 1.3 1.1 1.1 0 0 1-1.3-.9 1.75 1.75 0 0 1 .1-1.9zM139.4 181.1a1.32 1.32 0 0 1 1.5 .6 1.32 1.32 0 0 1-.2 1.6 1.32 1.32 0 0 1-1.5-.6 1.32 1.32 0 0 1 .2-1.6zM139.9 180.6a1.64 1.64 0 0 1 1.6 1.1 1.64 1.64 0 0 1-.6 1.8M145.9 192.1l-8.1 2.7"/>
<path d="M149 180.9l-8.3 2.7M149.4 197.8h.2M149.4 197.8l-.2 14.9M149.6 197.8l-.2 14.9M151.8 198.5l3.6-1.2-.1 5.3-3.6 1.3zM155.2 197.3v5.3M157.4 195l-8 2.8M157.6 195.1l-8 2.7M157.6 195.1l-.1 14.9-8.1 2.7M162.6 195.4a6.1 6.1 0 0 1 5 .2l-.1 .3-.4 .2M162.6 195.4l.4 .1a.57 .57 0 0 0 .1 .6 .57 .57 0 0 0 .6 .1M162.6 195.4l-.1 3.6h.4"/>
<path d="M162.7 195.3l.5 .1M162.7 187h.4v.4l.7 .4M162.7 187h.7M162.7 187v3.5l.2 .1M162.7 195.3l.6 .1M162.9 186.9a8.4 8.4 0 0 1 4.4 0 .42 .42 0 0 1 .4 .5 .42 .42 0 0 1-.6 .3M162.9 186.9h.5M162.9 186.9h.1M162.9 195.7v3.5l.2 .3 .6 .3M163 187.2v3.7l.8 .5M163.2 195.4l-.1 .4 .7 .4M163.2 195.4v.5"/>
<path d="M163.3 195.4a4.5 4.5 0 0 1 4.1 .3l-.5 .4M163.3 195.4v.5M163.4 187l-.2 .1a.52 .52 0 0 0 .2 .5 .52 .52 0 0 0 .5 .1M163.4 187v.5M163.4 186.9a4.5 4.5 0 0 1 4.1 .4l-.5 .4M163.4 186.9v.7M163.7 196.2v3.6M163.8 187.8v3.6M163.8 198.8l1.6-.2 1.5 .3M163.8 196.2l-.1 3.6M163.8 196.2h-.1M163.9 190.4l1.6-.2 1.5 .3"/>
<path d="M163.9 187.7l-.1 3.7M163.9 187.7l-.1 .1M166.9 196.1v3.6h.1M166.9 196.1h.2M167 187.7v3.6h.1M167 187.7h.1M167.1 196.1l-.1 3.6M167.1 187.7v3.6M167.6 195.7v3.6l-.6 .4M167.7 187.3v3.6l-.6 .4M137.7 209.5l11.5 3M144.1 218.5l-.1 6 4.8 1.2"/>
<path d="M144.1 218.5l4.8 1.2M148.9 219.7l-.1 6M149.2 212.7h.2M152.6 208.6l1.5 .4M152.6 206.4l1.8-.5-.1 3.7-1.7 .5zM152.9 218.4v.6l-3.6 1.2-.1 5.4-.4 .1M152.9 218.4l-4 1.3M152.9 218.4l-4.8-1.2-4 1.3M154.1 208.5l.9 3.3-1 .1zM154.1 208.5l1.3 11.7M154.1 209.5l.2 .1M154.1 209.5l-1.5 .5"/>
<path d="M154.2 205.9l-.1 3.6M155.2 202.6h.1M155.2 202.6l-3.5 1.2M163 203.2l-.3 26.5M163.8 203.7l-.3 26.3M164.2 203.5l-.4 .2M164.2 203.5l-.4 41.9-.4 .1M166.4 203.5a.3 .3 0 0 0 .4-.3 .3 .3 0 0 0-.3-.3l-2-.1a.57 .57 0 0 0-.6 0 .57 .57 0 0 0-.2 .5l.5 .2M166.4 203.5l.5 .1M166.4 203.5l-.4 41.8 .5 .2M166.9 203.6a.43 .43 0 0 0 .5-.4 .43 .43 0 0 0-.6-.4 4.7 4.7 0 0 0-3.8 .3l.1 .3 .7 .3M166.9 203.6l-.5 45.1 .2 .1"/>
<path d="M167.4 203.2l-.4 41.5-.5 .4 .1 .1M220.9 217.3a1.75 1.75 0 0 1-1 1.5 1.75 1.75 0 0 1-1.8-.2M90.2 239.3a.69 .69 0 0 1 1 .4 .69 .69 0 0 1-.6 .9 .89 .89 0 0 1-.4-1.3zM90.3 233.3a.69 .69 0 0 1 .9 .4 .69 .69 0 0 1-.6 .9 .89 .89 0 0 1-.3-1.3zM90.5 239.1a.82 .82 0 0 0-.2 .9 .82 .82 0 0 0 .6 .5M90.5 233.2a.82 .82 0 0 0-.2 .8 .82 .82 0 0 0 .7 .6M125.6 227.3a.69 .69 0 0 1 1 .4 .69 .69 0 0 1-.6 .9 .89 .89 0 0 1-.4-1.3zM125.7 221.3a.69 .69 0 0 1 .9 .5 .69 .69 0 0 1-.5 .8 .89 .89 0 0 1-.4-1.3zM125.9 227.2a.82 .82 0 0 0-.2 .8 .82 .82 0 0 0 .7 .6M125.9 221.2a.82 .82 0 0 0-.2 .8 .82 .82 0 0 0 .7 .6M146.1 221.6a.64 .64 0 0 1 .8 .4 .64 .64 0 0 1-.4 .8 .8 .8 0 0 1-.4-1.2zM146.5 221.5a.81 .81 0 0 0 .4 1.1"/>
<path d="M147.5 224.1l-2.9 5.4M160.2 230.5v1.2l.9 .3M160.2 230.5l1 .3M161.2 230.8l-.1 1.2M162.2 231.4h.6M162.3 230.4l-.1 1.2-1.1 .4M162.3 230.4l-1.1 .4M162.7 231.4l-.1 13.3 .7 .5M162.8 231.4l.7-.2-.3 17.6M162.8 230.2l-.7 .1 .2 .1M162.8 230.2v1.2M163.5 230l-.7-.4-2.6 .9"/>
<path d="M163.5 230l-.7 .2M167.1 228.6l.7 .1-.7 .1M167.1 228.2l.7-.2 1.9 .5M169.7 228.5l-2.6 .8M169.7 228.5v1.2l-2.6 .8M186.8 228.7l.4-.1 5.7 1.5M186.8 228.7l5.7 1.5M186.8 228.7l-.1 10.8 5.7 1.5M189.2 237.8a.69 .69 0 0 1 .9 .5 .69 .69 0 0 1-.6 .8 .89 .89 0 0 1-.3-1.3zM189.2 231.9a.69 .69 0 0 1 1 .4 .69 .69 0 0 1-.6 .9 .89 .89 0 0 1-.4-1.3zM189.6 237.7a.88 .88 0 0 0 .4 1.3M189.6 231.7a.88 .88 0 0 0 .5 1.3"/>
<path d="M191 233.6l15.6 1.1M192.5 230.2l-.1 10.8M192.9 230.1l-.4 .1M192.9 230.1l-.1 10.7-.4 .2M224.7 227.6l-.2 .2a2 2 0 0 1-1.6 .6M224.8 226.4a1.75 1.75 0 0 1-1.1 1.5 1.75 1.75 0 0 1-1.8-.3M108.4 258.6a4.8 4.8 0 0 1 4.3 .1 1.23 1.23 0 0 1-1.5 .7l-1.6-.1a1.2 1.2 0 0 1-1.3-.6zM108.7 259.1l1.8-.3 1.8 .3M123.3 251l-25.5 8.7M123.5 253l4.6 1.2M129.2 254.2h-1.1M133 252.9l-3.8 1.3"/>
<path d="M133.1 253.4l.8-.1 .5 .2-.7 .1zM133.2 252.6l3.2 .8M136.4 253.4l-40.3 13.6M136.4 253.4v.7l-40.3 13.7M139.5 244.7l5.8 1.5M139.5 244.7l.4-.1 5.8 1.5M139.5 244.7l-.1 10.8 5.8 1.5M141.9 253.8a.71 .71 0 0 1 .9 .5 .71 .71 0 0 1-.5 .9 .86 .86 0 0 1-.4-1.4zM142 247.8a.71 .71 0 0 1 .9 .5 .71 .71 0 0 1-.5 .9 .86 .86 0 0 1-.4-1.4zM142.3 253.7a.88 .88 0 0 0 .4 1.3M142.3 247.7a.88 .88 0 0 0 .5 1.3M145.3 246.2l-.1 10.8"/>
<path d="M145.7 246.1l-.1 10.7-.4 .2M145.7 246.1l-.4 .1M162.4 244.3v3.6M162.4 244.3h.2M162.4 244.7v3.6l.8 .5M162.6 244.4a.43 .43 0 0 0-.1 .6 .43 .43 0 0 0 .5 .2h.3M162.6 244.2l-.2 .1M163 244.6l3.3-.1-.1 1zM163 244.6l42.1 4.9M163.3 245.2l-.1 3.6M163.4 247.8l1.6-.1 1.4 .2M163.8 244.7l1.1-.1 1.1 .1"/>
<path d="M166.6 245.2v3.6M167 244.5a.41 .41 0 0 1 .1 .5 .41 .41 0 0 1-.5 .2M167.1 244.7v3.6l-.5 .5M177.6 254.7l-30.8 10.4M177.6 254.7l-30.6 10.4M177.6 254.7l4.6 1.2M182.2 255.9l.4 .3 .2 .6M182.2 255.9l-15.3 5.2M182.8 256.8l-15.3 5.1M182.8 256.8l-.1 5.7M390.1 258.9v15.9M84.6 264.1l11.5 2.9"/>
<path d="M84.6 264.1v.7l11.5 3M87.8 264l-.4-.1a.45 .45 0 0 0-.7 .2l1.1 .1M87.8 263l-3.2 1.1M95.3 266.2l.5-.1a.42 .42 0 0 1 .7 .2l-.9 .1zM96.1 267v.8M97.6 264.8l-3.9 1.3M105.6 261.7l3.4 6.5M146.6 271.4l.4 .6M146.7 265.7l.1-.3 .2-.1 4.6 1.2 .3 .2 .1 6.1-.2 .3-.2 .1M146.7 265.7l-.1 5.7M147 272l4.6 1.2M147 265.1a.5 .5 0 0 0-.5 .6l-.1 5.7 .2 .5 .4 .4 4.6 1.1a.5 .5 0 0 0 .5-.5"/>
<path d="M147 265.1l4.6 1.2M147.5 265.4l-.8 .3M151.6 266.3l.4 .3 .2 .5M151.9 273.1l-.3 .1M152 270.3l-5 1.7M152 269.6l-5.4 1.8M152.2 267.1l-.1 5.8M160.4 263.3l.4 .3 .2 .6M160.4 263.3l-8.8 3M160.9 269.9l-.3 .6-8.8 2.9M160.9 269.9l-8.8 3M161 264.2l-8.8 2.9"/>
<path d="M161 264.2l-.1 5.7M162.2 272.4l-.1 3.6 .2 .3 .7 .2M162.4 267.5a4.7 4.7 0 0 1 4.3 .1M162.5 260.6a4.7 4.7 0 0 1 4.3 0M163 272.9v3.6M163.1 272.9l-.1 3.6M163.1 272.9h-.1M163.2 267.9v.2l-2.3 .8M163.2 267.9l-2.3 .8M163.2 275.4l3.3-.2-.1 1zM163.2 275.4l36.7 3.3M163.2 261v.2l-4.7 1.6"/>
<path d="M163.2 261l-5.1 1.7 2.3 .6M163.5 271.6l.1 .2a1.27 1.27 0 0 0-1.4 .7l.8 .4M163.5 271.6l.4 .2M163.5 271.6v.2M163.8 271.6l1.7 .2a1.24 1.24 0 0 1 1.4 .7l-.6 .4M163.8 271.6l.2 .2M163.8 271.6v.1M163.9 275.2l.1 .2M163.9 271.8h-.3a1.08 1.08 0 0 0-1.2 .7l.7 .4M163.9 271.8v3.6l-.8 .1M164 275.4l2.2 .2M164 271.8h1.3a1.37 1.37 0 0 1 1.4 .7l-.5 .3"/>
<path d="M164 271.8v3.6M166.2 272.8v3.6h.1M166.2 272.8l.1 .1M166.2 267.9a.43 .43 0 0 0 .6-.5 .43 .43 0 0 0-.6-.4 4.7 4.7 0 0 0-3.8 .3l.1 .3 .7 .3M166.2 267.9l.7 .1M166.3 260.9a.43 .43 0 0 0 .5-.4 .43 .43 0 0 0-.5-.4 4.7 4.7 0 0 0-3.8 .3l.2 .3 .5 .3M166.3 260.9v.3l.8 .2 .2 .4v5.8l-.2 .3-.2 .1M166.3 260.9l.6 .2M166.3 272.9v3.5M166.9 272.4l-.1 3.6-.5 .4M166.9 261.1l.4 .3 .2 .5M167.2 267.9l-.3 .1"/>
<path d="M167.3 265.1l-6.4 2.2M167.3 264.4l-6.4 2.2M167.4 267.7a.5 .5 0 0 1-.5 .5l-.7-.1v-.2M167.5 261.9l-.1 5.8M181.6 260l26.8 2.1M182.7 262.5l-.3 .6-15.3 5.1M182.7 262.5l-15.3 5.2M285.5 269.1h1.5M285.5 267.6h1.5M286.3 266.9v1.4M312.3 269.1h1.5M312.3 267.6h1.5"/>
<path d="M313.1 266.8v1.5"/>
<circle cx="219.3" cy="53.7" r="4.9"/>
<circle cx="134.6" cy="61.3" r="4.9"/>
<circle cx="148.7" cy="86" r="4.9"/>
<circle cx="65.2" cy="109.4" r="4.9"/>
<circle cx="160.8" cy="101.2" r="4.9"/>
<circle cx="182.2" cy="139" r="4.9"/>
<circle cx="74.5" cy="150.2" r="4.9"/>
<circle cx="224.9" cy="156.3" r="4.9"/>
<circle cx="142.2" cy="233.7" r="4.9"/>
<circle cx="156" cy="225.1" r="4.9"/>
<circle cx="211.4" cy="235" r="4.9"/>
<circle cx="209.9" cy="250" r="4.9"/>
<circle cx="111.2" cy="272.6" r="4.9"/>
<circle cx="204.8" cy="279.1" r="4.9"/>
<circle cx="213.3" cy="262.4" r="4.9"/>
</g>
<g fill="none" stroke="#c0c0c0" stroke-width=".25">
<path d="M10 5h395v287h-395zM15 10h385v277h-385zM57.5 5v5M95.5 10v10.5h-80.5M107.5 5v5M157.5 5v5M207.5 5v10M257.5 5v5M307.5 5v5M357.5 5v5M10 48.5h5M400 48.5h5"/>
<path d="M10 98.5h5M400 98.5h5M10 148.5h10M395 148.5h10M10 198.5h5M400 198.5h5M325 239.1v47.9M400 239.1h-119.5v47.9M10 248.5h5M280.5 252.4h44.5M306.9 244.7l8.5-1v6.3l-8.5-1zM325 258.9h75"/>
<path d="M400 248.5h5M280.5 274.8h119.5M280.5 271.1h44.5M307.5 271.1v20.9M324.8 268.1h75.2M364.6 274.8v6.1M382 274.8v12.2M57.5 287v5M107.5 287v5M157.5 287v5M207.5 282v10M257.5 287v5"/>
<path d="M280.5 280.9h119.5M357.5 287v5"/>
<circle cx="19.7" cy="13.7" r="2.86"/>
<circle cx="297.1" cy="246.9" r="2.17"/>
<circle cx="297.1" cy="246.9" r="3.2"/>
</g>
<path d="M293.1 246.9h8M297.1 250.9v-8" fill="none" stroke="#c0c0c0" stroke-width=".25" stroke-dasharray="15.2 1.3 1.3 1.3" stroke-dashoffset="13.1"/>
<path d="M305.6 246.9h11.1" fill="none" stroke="#c0c0c0" stroke-width=".25" stroke-dasharray="15.2 1.3 1.3 1.3" stroke-dashoffset="11.6"/>
<path d="M113.4 66.4l-.1 .3 .3-.1-.3 .1a.34 .34 0 0 0 .4 .2 .34 .34 0 0 0 .2-.5 .34 .34 0 0 0-.5 0zM225.9 70.2l.9-.4 .8 3.3zM200 165.4l2.9-1.6 .4 .9zM190.7 233.3l-.1 .2 .4 .1-.4-.1a.34 .34 0 0 0 .4 .4 .34 .34 0 0 0 .3-.5 .34 .34 0 0 0-.6-.1zM163 244.6l3.3-.1-.1 1zM163.2 275.4l3.3-.2-.1 1zM181.3 259.8l-.1 .2h.4h-.4a.34 .34 0 0 0 .4 .3 .34 .34 0 0 0 .3-.4 .34 .34 0 0 0-.6-.1zM105.4 261.4a.34 .34 0 0 0 .1 .6 .34 .34 0 0 0 .5-.3 .34 .34 0 0 0-.5-.3l.1 .3zM96.7 143.6l3.3-.4-3 1.4zM110.2 129.6l2.7-2 .5 .9zM84.1 132.1v.5h.5l-.2-.3 .2 .2v-.4zM112.3 107.4v.4l.3-.2-.3 .2a.34 .34 0 0 0 .5 .1 .34 .34 0 0 0 0-.5 .34 .34 0 0 0-.5 0zM147.3 223.9a.34 .34 0 0 0 0 .5 .34 .34 0 0 0 .5-.1 .34 .34 0 0 0-.1-.5l-.2 .3 .2-.3zM154.1 208.5l.9 3.3-1 .1zM164.7 155.4v.5l.2-.2-.2 .2a.34 .34 0 0 0 .5 0 .34 .34 0 0 0 0-.5 .34 .34 0 0 0-.5 0z" fill="#000"/>
<text font-size="4.8" x="17.9" y="15.5">C</text>
<g font-size="4.7">
<text x="269.3" y="45.6">2</text>
<text x="284" y="45.6">Bar</text>
<text x="370.5" y="45.6">2</text>
<text x="269.3" y="52.9">3</text>
<text x="284" y="52.9">Bar</text>
<text x="370.5" y="52.9">1</text>
<text x="216.7" y="55.4">10</text>
<text x="133.3" y="63">7</text>
<text x="146.2" y="87.7">11</text>
<text x="159.5" y="102.9">4</text>
<text x="63.9" y="111.1">9</text>
<text x="268" y="135.7">14</text>
<text x="284" y="135.7">Bar</text>
<text x="370.5" y="135.7">1</text>
<text x="180.9" y="140.7">6</text>
<text x="73.2" y="151.9">8</text>
<text x="223.6" y="158">5</text>
<text x="153.4" y="226.8">16</text>
<text x="139.6" y="235.4">18</text>
<text x="208.9" y="236.7">13</text>
<text x="207.3" y="251.7">12</text>
<text x="210.7" y="264.1">14</text>
<text x="109.9" y="274.3">1</text>
<text x="202.2" y="280.8">15</text>
</g>
<g font-size="4.2">
<text x="261.5" y="30.8">ITEM NO.</text>
<text x="293.4" y="30.8">PART NUMBER</text>
<text x="333" y="30.8">DESCRIPTION</text>
<text x="367.2" y="30.8">QTY.</text>
<text x="269.4" y="37.7">1</text>
<text x="284" y="37.7">Base_plate</text>
<text x="370.6" y="37.7">1</text>
<text x="284" y="59.1">Gear_Module3_22-</text>
<text x="269.4" y="61.1">4</text>
<text x="284" y="63.2">teeth</text>
<text x="370.6" y="61.1">1</text>
<text x="269.4" y="69.6">5</text>
<text x="284" y="69.6">Gear_bracket_round</text>
<text x="370.6" y="69.6">1</text>
<text x="269.4" y="76.9">6</text>
<text x="284" y="76.9">Round_Bar_Handle</text>
<text x="370.6" y="76.9">1</text>
<text x="269.4" y="84.2">7</text>
<text x="284" y="84.2">Gear_rail</text>
<text x="370.6" y="84.2">1</text>
<text x="269.4" y="91.1">8</text>
<text x="284" y="91.1">Gear_block_support</text>
<text x="370.6" y="91.1">2</text>
<text x="269.4" y="98.5">9</text>
<text x="284" y="98.5">Gear_bracket_support</text>
<text x="370.6" y="98.5">2</text>
<text x="268.2" y="106.2">10</text>
<text x="284" y="106.2">Round_Bar_Handle</text>
<text x="370.6" y="106.2">3</text>
<text x="268.2" y="113.1">11</text>
<text x="284" y="113.1">Round_rod_plunger</text>
<text x="370.6" y="113.1">1</text>
<text x="268.2" y="120.8">12</text>
<text x="284" y="120.8">Barrel_Tube</text>
<text x="370.6" y="120.8">1</text>
<text x="268.2" y="127.8">13</text>
<text x="284" y="127.8">Support_plate</text>
<text x="370.6" y="127.8">2</text>
<text x="268.2" y="142.8">15</text>
<text x="284" y="142.8">HeatBand</text>
<text x="370.6" y="142.8">4</text>
<text x="268.2" y="149.8">16</text>
<text x="284" y="149.8">Elena_housing</text>
<text x="370.6" y="149.8">1</text>
<text x="286.3" y="157.1">Elena_Casing</text>
<text x="370.6" y="157.1">1</text>
<text x="268.2" y="164.8">17</text>
<text x="284" y="164.8">Plastic_volume</text>
<text x="370.6" y="164.8">1</text>
<text x="268.2" y="171.7">18</text>
<text x="284" y="171.7">50x50x5mm_Angle</text>
<text x="370.6" y="171.7">1</text>
</g>
<text font-size="4.1" x="328.7" y="244">Plastic Hub Catalunya</text>
<text font-size="3.7" x="24.5" y="14.8">COPYRIGHT: This drawing is confidential</text>
<g font-size="3.4">
<text x="394.8" y="274.2">A3</text>
<text x="391.7" y="280.4">1:10</text>
</g>
<text font-size="2.7" x="24.9" y="18.4">It must not be copied or disclosed without written consent</text>
<g font-size="2.5">
<text x="32.7" y="8.3">1</text>
<text x="82.7" y="8.3">2</text>
<text x="132.9" y="8.3">3</text>
<text x="182.7" y="8.3">4</text>
<text x="232.7" y="8.3">5</text>
<text x="282.8" y="8.3">6</text>
<text x="333" y="8.4">7</text>
<text x="382.8" y="8.3">8</text>
<text x="11.6" y="25.7">A</text>
<text x="401.7" y="25.3">A</text>
<text x="11.8" y="73">B</text>
<text x="401.8" y="75">B</text>
<text x="11.6" y="123.2">C</text>
<text x="401.5" y="125">C</text>
<text x="11.5" y="173.7">D</text>
<text x="401.6" y="174.6">D</text>
<text x="11.8" y="223">E</text>
<text x="401.6" y="223.7">E</text>
<text x="285.3" y="241.8">THIRD ANGLE PROJECTION</text>
<text x="328.7" y="248">Catalunya</text>
<text x="328.7" y="250.8">Email cgoflyn@gmail.com</text>
<text x="282.5" y="255.3">UNLESS OTHERWISE SPECIFIED</text>
<text x="328.7" y="256.4">https://www.instagram.com/plastichubcat/</text>
<text x="282.5" y="258.1">DIMENSIONS ARE IN MILLIMETERS</text>
<text x="282.5" y="260.9">TOLERANCES ARE:</text>
<text x="325.8" y="261.3">PART NO:</text>
<text x="390.8" y="261.4">REV.</text>
<text x="284.1" y="264.5">LINEAR</text>
<text x="310.3" y="265.3">ANGULAR</text>
<text x="11.8" y="274.3">F</text>
<text x="285.7" y="274.1">APPROVALS</text>
<text x="313.5" y="274">DATE</text>
<text x="325.7" y="270.5">PART NAME:</text>
<text x="390.8" y="270.7">SIZE:</text>
<text x="401.6" y="272.7">F</text>
<text x="281.6" y="278.8">DRAWN</text>
<text x="325.7" y="277.5">MATERIAL:</text>
<text x="365.2" y="277.3">COLOUR:</text>
<text x="382.5" y="277.2">SCALE:</text>
<text x="281.7" y="285.5">CHECKED</text>
<text x="325.6" y="283.5">DRAWING FILE:</text>
<text x="382.5" y="284.8">SHEET 1 OF 4</text>
<text x="32.8" y="290.2">1</text>
<text x="83.1" y="290.3">2</text>
<text x="132.8" y="290.3">3</text>
<text x="183.1" y="290.2">4</text>
<text x="233.5" y="290.2">5</text>
<text x="282.9" y="290.3">6</text>
<text x="332.8" y="290.2">7</text>
<text x="383" y="290.3">8</text>
</g>
<text font-size="2.1" x="326" y="286.2">Elena</text>
</svg>
